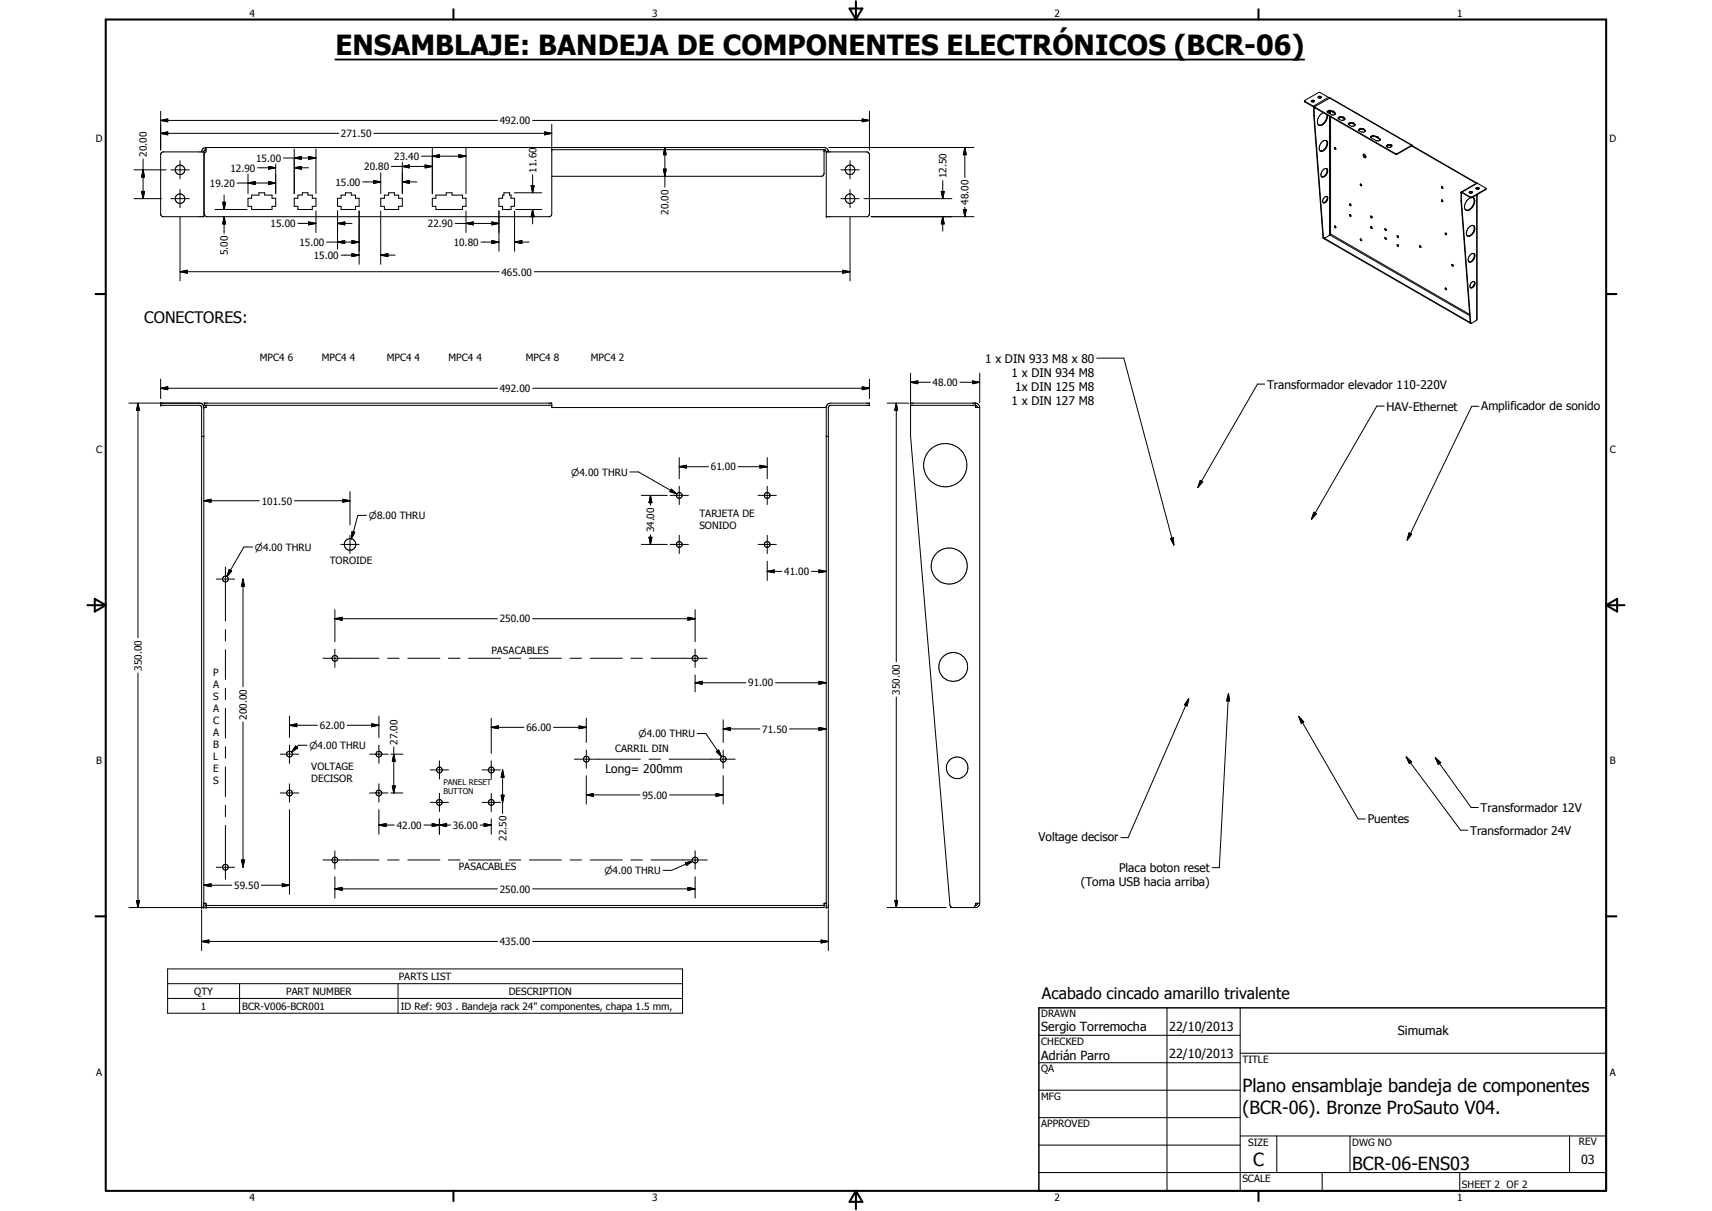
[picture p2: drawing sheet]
<svg xmlns="http://www.w3.org/2000/svg" width="594mm" height="420mm" viewBox="0 0 594 420" stroke-linecap="round" stroke-linejoin="round" font-family="sans-serif">
<g fill="none" stroke="#000" stroke-width=".35">
<path d="M55.7 38.6v13.5M301.7 38.6v13.5M452.7 35v.3M452.7 35v.1M452.7 35.1v.2M452.7 35.3l3 1.7M452.7 35.1l3 1.7M455 35l.2-.2a.49 .49 0 0 1 .6-.1 .49 .49 0 0 1 .2 .5v.1a.57 .57 0 0 1-1-.3zM455.1 35.2l.3-.2 .7 .2M455.7 36.8v.2M455.7 36.8l.3 .5v2.9M455.7 37l.2 3.1"/>
<path d="M455.9 37.3h.4M456.2 37.1l.1 .3M456.2 37.1l.1 .1M456.3 37.2v.2M456.3 37.4l28 16.2M456.3 37.2l28 16.1M457.4 33.8l.4-.2 .7 .2M457.5 33.5l.9 .1a.47 .47 0 0 1-.5 .4 .47 .47 0 0 1-.4-.5zM459.2 39.1a3.3 3.3 0 0 0-1.7 4.2M460.5 39.8a3.3 3.3 0 0 1-2.7 3.6M460.6 39.9a3.5 3.5 0 0 1-2.6 3.7l-.4-.3M460.8 38.8l-.2 .2 1.6 .9 .6 .1 .6-.4-.2-.2"/>
<path d="M460.8 38.8l-.1 .3M461 33.8l-3.3-1.8-5 3M461 33.8l-5.3 3M461 33.8l.3 .3M461.2 38.3l-.7 .4 .3 .1M461.2 38.5l-.5 .2M461.2 38.3v.2M461.2 38.3l.3 .1M461.2 38.5l.3 .2M461.3 34.1l-5.1 3M461.3 34.1h.2M461.3 38.6v.8"/>
<path d="M461.5 38.7l.2-.2 .7 .4M461.5 38.4v.3M461.5 34.1l28.6 16.3M461.5 34.1l28.3 16.3M461.7 38.3l.7 .4M461.7 38.3v1.3M461.7 38.3l-.2 .1M462.4 38.7v.2M462.5 38.5l.5 .3-.2 .1M462.5 38.5v.2M462.5 38.7l.3 .2M462.5 38.5l-.1 .2"/>
<path d="M462.5 38.7l-.1 .2M462.8 38.9l.4 .5M462.8 38.9l.6 .3-.2 .2M463.2 39.4l.1 .3M46.5 58.9h11.2M49.7 58.9l.5 2.5h-1.1zM49.7 55.2v13.7M55.7 41.8l2.5-.5v.9zM55.7 46.3l2.5-.5v1zM55.7 41.8h116.9M55.7 46.3h61.8M59.3 58.9h6.4"/>
<path d="M62.5 55.8v6.3M71.5 51.9l-.8 .6v22.7h-14.2l-.4-.2-.4-.6 .1-21.1 .7-.6h14.2M71.5 51.2h214.5l1 .4 .4 1.1M71.5 51.2a1.45 1.45 0 0 0-1.5 1.5M89.4 58.2h6.3M93.2 57.7l2.5 .5-2.5 .5zM95.7 56.9v10.3M98.3 54.8h11.3M102.1 58.2l2.5-.5v1zM102.1 54.8l2.5-.5v1zM102.1 51.6v15.6M102.1 58.2h5"/>
<path d="M107.1 54.3l2.5 .5-2.5 .5zM109.6 51.6v15.6M129.7 46.3h61.8M132.1 59.9v7.3M135.8 57.7h14.2M139.6 57.7l2.5-.5v1.1zM139.6 56.3v10.9M146.3 54.2h15.4M147.5 57.2l2.5 .5-2.5 .6zM150 54.2l2.5-.5v1zM150 51v16.2M159.2 53.7l2.5 .5-2.5 .5z"/>
<path d="M161.7 51v16.2M184.8 41.8h116.9M189 45.8l2.5 .5-2.5 .5zM191.5 43.1v31.1l-.2 .6-.6 .4h-119l-.5-.2-.3-.8v-20.6l.6-.9v-1.5M191.5 51.9h94.7l.5 .8M230.2 58.7h1l-.5 2.5zM230.7 51.2l.5 2.5h-1zM230.7 51.2v13.7M286 51.9v8.3l-.3 .6-.8 .4h-93.4M286.7 52.7h14.2l.7 .6 .1 20.9-.5 .9-14.5 .1zM287.6 51.2h50.4M291.8 58.9h6.3"/>
<path d="M295 55.8v6.3M299.2 41.3l2.5 .5-2.5 .4zM334.8 51.2l.5 2.5h-1zM334.8 51.2v10.4M455.9 40.1l3.2 42.4M455.9 40.1l.1 .1M456 40.2l3.3 42.3M457.5 43.3l.2 .2M458.1 52.4a2.4 2.4 0 0 0 2.6-2.6 .91 .91 0 0 0-.3-.9 .91 .91 0 0 0-1-.1 2.62 2.62 0 0 0-1.3 3.6l.2 .1M459 59.1a.87 .87 0 0 1 .9-.7 .87 .87 0 0 1 .8 .7 2.05 2.05 0 0 1-2 2.3 1.74 1.74 0 0 1 .3-2.3zM460.2 48.8a2.57 2.57 0 0 1-1.9 3.6M460.3 58.5a1.99 1.99 0 0 1-1.7 2.8"/>
<path d="M461.3 40.3v41.1l-.2 .3M461.7 40.5v40.8l-.2 .2M463.1 51.3l.2-.1 .2 .6zM463.2 51.2l.3 .5M464.6 41l-.3 .1 1.2 .7 1.2-.4-.3-.1M464.6 41l-.1 .3M464.9 40.4l-.6 .4 .3 .2M464.9 40.6l-.4 .3M464.9 40.4v.2M464.9 40.4l.4 .2M464.9 40.6l.4 .2M465.3 40.6v.2"/>
<path d="M465.5 40.7l-.2 .1M465.5 40.5v.2M465.5 40.5l-.2 .1M465.5 40.5l.4 .2M465.5 40.7l.4 .2M465.9 40.7v.2M466 40.8l.3 .1M466 40.6l.5 .3h-.2M466 40.6v.2M466 40.6l-.1 .1M466 40.8l-.1 .1M466.3 40.9l.2 .4"/>
<path d="M466.3 40.9l.4 .2-.3 .2M466.4 41.3l.1 .3M468.1 43.1l-.2 .1 1.1 .7h.6l.7-.4-.3-.2M468.1 43.1v.2M468.5 42.5v.2M468.5 42.5l.3 .2M468.5 42.5l-.6 .4 .2 .2M468.5 42.7l-.5 .3M468.5 42.7l.3 .1M468.8 42.7v.1M469 42.5l.4 .2M469 42.7l.4 .2"/>
<path d="M469 42.7l-.2 .1M469 42.5v.2M469 42.5l-.2 .2M469.4 42.7v.2M469.6 42.8l.3 .2M469.6 42.6l.5 .3-.2 .1M469.6 42.6v.2M469.6 42.6l-.2 .1M469.6 42.8l-.2 .1M469.9 43l.2 .3M469.9 43l.3 .2-.2 .1M470 43.3l.1 .3"/>
<path d="M471.7 45.1l-.3 .2 1.2 .6h.6l.6-.3-.3-.2M471.7 45.1l-.1 .2M472.1 44.5l-.7 .4 .3 .2M472.1 44.7l-.6 .3M472.1 44.5v.2M472.1 44.5l.2 .2M472.1 44.7l.2 .2M472.3 44.7v.2M472.6 44.6l.3 .1M472.6 44.6v.1M472.6 44.7l.3 .3M472.6 44.7l-.3 .2"/>
<path d="M472.6 44.6l-.3 .1M472.9 44.7v.3M473.1 53.6a.69 .69 0 0 1 .7 .3 .69 .69 0 0 1-.1 .8l-.5-.3zM473.2 44.9l.2 .1M473.2 44.7l.4 .2-.2 .1M473.2 44.7v.2M473.2 44.7h-.3M473.2 44.9l-.3 .1M473.3 53.5a.84 .84 0 0 0 .6 1.2M473.4 45l.4 .3-.3 .1M473.4 45l.2 .3M473.5 45.4l.1 .2"/>
<path d="M475.9 47.5l-.3 .2 2.2 1.2 1.2-.3-.3-.2M475.9 47.5l-.1 .3M476.2 47l.3 .2M476.2 47l-.6 .4 .3 .1M476.2 47.2l-.4 .3M476.2 47v.2M476.2 47.2l.3 .2M476.5 47.2v.2M476.8 47.2l-.3 .2M476.8 47v.2M476.8 47l-.3 .2M476.8 47l.8 .5"/>
<path d="M476.8 47.2l.8 .5M477.6 47.5v.2M477.9 47.4l.4 .2-.2 .2M477.9 47.6l.2 .2M477.9 47.4v.2M477.9 47.4l-.3 .1M477.9 47.6l-.3 .1M478.1 47.8l.7 .5M478.1 47.8l.9 .5-.3 .1M478.7 48.4l.1 .3M481.3 50.7l-.2 .1 .7 .4 1.2-.4-.3-.1M481.3 50.7v.2"/>
<path d="M481.3 50.9h.1M481.7 50.1l-.6 .4 .2 .2M481.7 50.3l-.5 .3M481.7 50.1v.2M481.7 50.1l.3 .2M481.7 50.3l.3 .2M482 50.3v.2M482.3 50.2h.1M482.3 50.2v.1M482.3 50.3l.1 .1M482.3 50.3l-.3 .2M482.3 50.2l-.3 .1"/>
<path d="M482.4 50.2v.2M482.5 50.1l.6 .3-.3 .1M482.5 50.1v.2M482.5 50.3l.3 .2M482.5 50.1l-.1 .1M482.5 50.3l-.1 .1M482.7 50.7l.1 .3M482.8 50.5l-.1 .2M482.8 50.5v.1M484.3 53.3h.5M484.3 53.3v.3M484.3 53.6h.5"/>
<path d="M484.8 53.3v.3M489.8 50.6l-5 3M489.8 50.6l.2 .1M489.8 50.4l-5 2.9M490 50.7l22.3 12.9M490 50.4h-.2M490 50.4l.2 .2M490.2 50.6l22.3 12.9M490.2 50.6l-.2 .1M46.5 68.9h9.5M49.1 66.4h1.1l-.5 2.5zM59.3 68.9h6.4"/>
<path d="M62.5 65.7v6.4M62.5 75.4v22.1M74.6 72.7h11.1M77.3 70.2h1l-.5 2.5zM77.8 75.2l.5 2.5h-1zM77.8 67.7v5M77.8 75.2v5.8M82.3 63.5h13.4M86.1 63.5l2.5-.5v1zM86.1 68.8h1.2v-1.1h2.6v-.8h2v.8h2.5v1.1h1.3v2.8h-1.3v1.1h-7.1v-1.1h-1.2zM86.1 60.4v6.8M93.2 63l2.5 .5-2.5 .5z"/>
<path d="M102.1 68.8h1.3v-1.1h1.5v-.8h1.9v.8h1.6v1.1h1.2v2.8h-1.2v1.1h-5v-1.1h-1.3zM103.4 77.5h6.2M107.1 77l2.5 .5-2.5 .5zM109.6 73.2v7.5M117.1 77.5l2.5-.5v1zM117.1 68.8h1.3v-1.1h1.5v-.8h2v.8h1.5v1.1h1.2v2.8h-1.2v1.1h-5v-1.1h-1.3zM117.1 73.2v13.2M117.1 77.5h5M124.6 73.2v18.5M125.9 63.1h6.2M129.6 62.6l2.5 .5-2.5 .5zM132.1 68.8h1.3v-1.1h1.5v-.8h2v.8h1.4v1.1h1.3v2.8h-1.3v1.1h-4.9v-1.1h-1.3z"/>
<path d="M132.1 73.2v18.5M139.6 63.1l2.5-.5v1zM139.6 63.1h5M150 68.8h1.3v-1.1h3.5v-.8h2.1v.8h3.6v1.1h1.2v2.8h-1.2v1.1h-9.2v-1.1h-1.3zM157.9 77.5h15.2M161.7 77.5l2.5-.5v1zM161.7 73.2v7.5M170.7 77l2.4 .5-2.4 .5zM173.1 73.2v14M174.9 66.9h2v.8h.4v1.1h1.3v2.8h-1.3v1.1h-2.9v-1.1h-1.3v-2.8h1.3v-1.1h.5zM178.5 66.9h9.5M178.6 73.2v14"/>
<path d="M178.9 72.7h9.1M184.3 64.4h1l-.5 2.5zM184.8 72.7l.5 2.5h-1zM184.8 60.6v6.3M184.8 72.7v5M184.8 72.7l.5 2.5M184.8 72.7l-.5 2.5M291.8 68.9h6.3M295 65.7v6.4M295 75.4v22.1M299.8 68.9h30.5M302.3 75.2h35.7"/>
<path d="M326.6 66.4h1.1l-.6 2.5zM327.1 75.2l.6 2.5h-1.1zM327.1 62.7v6.2M327.1 75.2v5M334.3 72.7h1l-.5 2.5zM334.8 71.9v3.3M459.6 68.5l.3-.3a.75 .75 0 0 1 .9 .4 .75 .75 0 0 1-.3 1 .8 .8 0 0 1-.6 .8 .8 .8 0 0 1-.9-.6zM460.4 68.2a1.54 1.54 0 0 1-1.2 2.1M463.2 78.4l.3 .5M463.2 78.4l-.1 .3 .4 .2M468.3 70.8l.4 .1v.4l-.3-.1zM468.4 74.5l.3 .2v.3l-.3-.2z"/>
<path d="M468.5 70.8l.2 .4M468.5 74.5l.2 .4M468.7 71.2h.1M472.2 63.9l.3 .4M472.2 63.9v.5l.3-.1M475.7 78.7l.4 .2v.3l-.4-.1zM475.7 75l.4 .2v.4l-.4-.2zM475.8 75l.3 .5M475.8 78.7l.3 .5M480.8 79.4l.2 .4M480.8 79.4l-.2 .2 .4 .2M500.2 64.8l.2 .5 .3-.1"/>
<path d="M500.2 64.8h.1M500.2 64.8h.2M500.4 64.8l.2 .4M500.4 69.4l.2 .4M500.4 69.4l-.2 .4h.5M500.4 64.8l.3 .4M500.4 69.4l.3 .4M507 66.8h.3M507 69.6l3.2 42.4M507 69.6l.1 .1M507.1 66.6l-.1 3M507.1 66.6l.2 .1"/>
<path d="M507.1 66.9v2.8M507.1 69.7l3.3 42.4M507.2 66.8h.1M507.2 66.8l-.1 .1M507.3 66.8l3 1.8M507.3 66.7l3 1.7M507.3 66.7v.1M509.9 66.8l.3-.2 .7 .2M509.9 66.6a.61 .61 0 0 1 1 .2 .57 .57 0 0 1-.6 .3 .57 .57 0 0 1-.4-.5zM509.9 78.7l1-.5a1.36 1.36 0 0 1 1 1 1.36 1.36 0 0 1-.5 1.4 1.69 1.69 0 0 1-2.4 1.1 2.56 2.56 0 0 1 .9-3zM510.3 68.6h.4M510.3 68.4h.4"/>
<path d="M510.3 68.4v.2M510.7 68.4v.2M510.9 68.5h.2a2.28 2.28 0 0 1-.3 3.6l-.3 .2a1.41 1.41 0 0 1-1.9 .6M511.1 68.5a3.1 3.1 0 0 1-2.3 4.4 2.27 2.27 0 0 1 .2-3.3l1.3-1M511.3 78.2a2.47 2.47 0 0 1-2.1 3.6M512.2 65.4l.2 .2M512.3 63.6h.1M512.4 65.3v.3M512.4 67.6v43.4l-2 1.1M512.5 63.5l-5.4 3.1M512.5 63.5l.1 .1M512.6 65.3l.7 .1"/>
<path d="M512.6 65.3l-.4 .1M512.6 67.5l-.2 43.2M512.6 65.3v.4M512.6 63.6l3.1 1.8M512.6 63.6l-5.3 3.1M513.3 65.4l-.3 .3-.6-.1M513.3 65.4a.55 .55 0 0 0-.6-.4 .55 .55 0 0 0-.5 .4M515.6 65.6v.2M515.6 65.8l-4.9 2.8M515.6 65.6l-4.9 2.8M515.7 65.4l-.1 .2M515.7 65.4l-.1 .4"/>
<path d="M62.5 94.3l2.5-.5v1zM62.5 94.3h110.7M113.3 84h11.3M117.1 84l2.5-.5v1zM118.4 88.5h6.2M122.1 83.5l2.5 .5-2.5 .5zM122.1 88l2.5 .5-2.5 .5zM132.1 88.5l2.5-.5v1zM132.1 88.5h5M166.9 84h6.2M170.7 83.5l2.4 .5-2.4 .5zM178.6 84l2.5-.5v1z"/>
<path d="M178.6 84h5M185.4 94.3h109.6M292.4 93.8l2.6 .5-2.6 .5zM459.1 82.5l.3 .2M459.1 82.5h.2M459.3 82.5l.1 .2M459.7 82.7l.1 .1M459.7 82.6l.1 .4M459.8 82.8v.2M459.8 82.8l50.1 28.9M459.8 83l50.1 28.9M461.3 81.2h.4l48.3 27.9"/>
<path d="M461.5 81.5l-2.1 1.2M461.5 81.5l48.5 28M472.1 83l.3 .1v.4zM472.2 82.9l.3 .5M480.6 82.5h.3v.5zM480.8 82.4l.2 .5M484.8 81.8l.1 .4 .4 .1M484.9 81.8l.4 .5M484.9 81.8h-.1M485 81.8l.3 .5M485 84.9l.3 .4M485.2 85.4v.1"/>
<path d="M485.3 85.3l-.2-.4a.3 .3 0 0 0-.3 .3 .3 .3 0 0 0 .4 .3M485.3 85.3l-.1 .1M492.8 85.3l.2 .5M492.8 85.3l-.1 .4 .3 .1M501.6 80.9v.5h.4M501.6 80.9l.4 .5M501.6 99.9v.6l.4-.1M501.6 99.9l.4 .4M501.6 99.9l.4 .5M503.9 91.7v.5h.4M503.9 91.7l.4 .5M504 91.7l.3 .5"/>
<path d="M510.3 88.3l.4-.3a.97 .97 0 0 1 1.1 .5 .97 .97 0 0 1-.2 1.2 1.28 1.28 0 0 1-2 .9 2.28 2.28 0 0 1 .7-2.3zM511.4 87.9a2.01 2.01 0 0 1-1.7 2.9M511.5 97.7a1.36 1.36 0 0 1 .1 1.4 1.36 1.36 0 0 1-1.3 .7M511.6 97.8a1.65 1.65 0 0 1-1.4 2M511.7 97.8a1.32 1.32 0 0 0-1.4 .5 1.32 1.32 0 0 0 0 1.5M502 100.3v.1M509.9 111.7v.2M509.9 111.9l.3 .1M509.9 111.7l.3 .1M510.2 112v.1M510.2 112l.2 .1M510.2 112.1h.1"/>
<path d="M510.3 112.1l.1 .1M510.4 112.1h.1M44.7 139.9h25.6M47.9 139.9l.5 2.5h-1zM47.9 139.9v81.4M55.7 134.7l2.5-.5v1zM55.7 131.5v6.8M55.7 139.9v.7h13.5l.8 .6v173.7M55.7 134.7h116.9M69.2 139.9a1.6 1.6 0 0 1 1.5 1.5M184.8 134.7h116.9M299.2 134.2l2.5 .5-2.5 .5z"/>
<path d="M301.7 131.5v6.8M307.8 139.9h7.6M311 139.9l.5 2.5h-1zM311 139.9v89.8M316 132.6l2.5-.4v.9zM316 139.9h22.5M316 129.5v21.9l13.6 162.6 .3 .6 .5 .3M316 132.6h6.8M333.1 132.6h6.9M337.5 132.2l2.5 .4-2.5 .5zM338.5 139.9v1.5h1.5M338.5 139.9l1 .4 .5 1.1"/>
<path d="M340 129.5v10.3M380.5 124.2h9.5l17.3 64.9M438.9 133.3h-2.5l-20.7 35.8M70 151.4h.7M70.7 141.4v173.5M71.5 140.6v.8h-.8M191.5 140.6h-120.6v-.7h120.6v1.5h95.2M235.7 158.7v7.4M266.2 158.7v7.4M286.7 151.4h.7M287.4 140.1l.8-.2h13.5v.7h-13.5l-.4 .2-.4 .6v173.5h-.7v-173.8zM316 140.6h22.5l.4 .2 .4 .6"/>
<path d="M340 141.4v172M480.3 140.9h-2.5l-22.7 39.2M513.2 141h-2.5l-22.4 46.4M70.7 173.7l2.5-.5v1zM70.7 173.7h19.3M102.2 173.7h19.2M119 173.2l2.4 .5-2.4 .5zM121.4 170.6v11.5M127.2 178.8h-3l-2.2 8.1M218.6 163.7h3l13.3 7.7M222.5 171.9h9.1M225.7 171.9l.5 2.5h-1z"/>
<path d="M225.7 171.9v3.4M232.5 171.9h6.4M233 169.7l1.9 1.7-2.5-.8zM235.7 161.9l2.5-.5v1zM235.7 168.7v6.3M235.7 161.9h10.1M256.1 161.9h10.1M263.1 171.9h6.3M263.7 161.4l2.5 .5-2.5 .5zM266.2 168.7v6.3M416.5 166.7l.9 .5-1.7 1.9zM455.9 177.7l.9 .5-1.7 1.9z"/>
<path d="M78.2 196.7v18.7M79.5 197.6l.9 .5-1.7 1.9zM87.6 189.8h-3l-5.9 10.2M118.3 188.9h6.3M121.4 185.7v6.4M122.2 184.4l.9 .3-1.1 2.2zM222.5 188.9h9.1M225.2 186.4h1l-.5 2.5zM225.7 185.5v3.4M232.5 188.9h6.4M235.7 185.7v6.4M263.1 188.9h6.3"/>
<path d="M266.2 198.2l2.5-.5v1zM266.2 185.7v6.4M266.2 194.7v6.7M266.2 198.2h5.1M281.6 198.2h5.1M284.2 197.7l2.5 .5-2.5 .5zM406.2 186.8l1-.2 .1 2.5zM488.9 184.9l.9 .4-1.5 2.1zM75.1 200.9h6.3M78.2 218.4v4M84.3 200.9l.5 2.5h-1zM84.3 200.9v37.4"/>
<path d="M116.2 214.7l2.5-.5v1zM116.2 211.5v11.1M116.2 214.7h56.4M184.8 214.7h56.4M238.7 214.2l2.5 .5-2.5 .5zM241.2 211.5v11.1M47.9 233.5v81.4M78.2 225.4v10.4M78.2 238.8v3.9M112 228.4h19.5M116.2 225.2v6.4M134.5 228.4h4"/>
<path d="M141.5 228.4h11.1M155.6 228.4h4M162.6 228.4h11.1M176.7 228.4h4M183.7 228.4h11.1M197.8 228.4h4M204.8 228.4h11.1M218.9 228.4h4M225.9 228.4h19.5M241.2 236.9l2.5-.5v1zM241.2 225.2v6.4M241.2 234.2v5.9"/>
<path d="M241.2 236.9h17.6M269.1 236.9h17.6M284.2 236.4l2.5 .5-2.5 .5zM78.2 245.7v10.4M78.2 259.1v4M84.3 250.4v50.5M100.5 251.6l2.5-.5v1zM100.5 248.5v7.4M100.5 258.5v6.3M100.5 251.6h9.6M102.6 258.8l.7 .7-2.1 1.4zM106.5 258.6h-3l-2.3 2.3"/>
<path d="M120.4 251.6h11.1M128.9 251.1l2.6 .5-2.6 .5zM131.5 248.5v7.4M131.5 258.5v6.3M136.6 259.1v16M170.5 252.3l2.5-.5v1zM170.5 249.2v12.2M170.5 252.3h11.3M192.1 252.3h11.3M200.9 251.8l2.5 .5-2.5 .5zM203.4 249.2v8.4M241.9 254.5h3l5.5 8.1"/>
<path d="M250.9 252.9l2.5-.5v1zM250.9 249.7v7.9M250.9 252.9h12.8M274 252.9h12.7M284.2 252.4l2.5 .5-2.5 .5zM311 241.9v73M412.5 242.4l-.6 2.5-.9-.4zM412.5 242.4l-21.1 48.2h-2.4M426.3 240.7l.4 2.5h-1zM426.3 240.7l-3.2 60.3h-2.5M450.7 248.6l1.7 1.9-.8 .5zM450.7 248.6l20.6 35.5h2.5"/>
<path d="M78.2 266.1v10.3M78.2 279.4v4M97.3 261.7h6.3M97.3 275.1h6.3M100.5 271.9v6.4M128.3 261.7h6.4M128.3 275.1h6.4M131.5 271.9v6.4M135.6 261.7h4.2M135.6 275.1h4.2M136.1 272.7h1.1l-.6 2.4zM136.6 261.7l.6 2.5h-1.1z"/>
<path d="M149.3 267.1h6.4M149.3 278.4h6.4M152.5 263.9v6.4M152.5 275.2v6.4M167.3 267.1h6.3M167.3 278.4h6.3M170.5 263.9v6.4M170.5 275.2v6.4M173.9 275.9h1l-.5 2.5zM174.4 267.1l.5 2.6h-1zM174.4 267.1v15.1M199.3 263.4h22.9"/>
<path d="M203.4 275.8l2.5-.5v1zM203.4 260.2v6.4M203.4 269.2v9.8M203.4 275.8h18.7M225.2 263.4h4M232.2 263.4h22.9M232.4 275.8h18.5M248.4 275.3l2.5 .5-2.5 .5zM248.6 260.8l.8-.6 1 2.4zM250.9 260.2v6.4M250.9 269.2v9.8M488 262.6l1.8 1.7-.7 .6z"/>
<path d="M488 262.6l18.8 25.4h2.5M498 262.9l1.9 1.7-.8 .6zM498 262.9l12.5 17.3h2.5M78.2 286.4v18.7M83.8 298.4h1l-.5 2.5zM100.5 280.9v29.4M112 298.4h19.5M116.2 295.2v6.3M131.5 286.3l2.5-.6v1.1zM131.5 280.9v8.5M131.5 286.3h5.3M134.5 298.4h4"/>
<path d="M141.5 298.4h11.1M147.1 286.3h9.2M150 285.7l2.5 .6-2.5 .5zM150 285.7v1.1l5-1.1v1.1zM152.5 286.3l2.5-.6v1.1zM152.5 284.1v5.3M155.6 298.4h4M162.6 298.4h11.1M166.6 286.3h3.9M168 285.7l2.5 .6-2.5 .5zM170.5 284.1v5.3M176.7 298.4h4"/>
<path d="M183.7 298.4h11.1M197.8 298.4h4M204.8 298.4h11.1M218.9 298.4h4M225.9 298.4h19.5M237.8 299.3l2.5-.5-2.1 1.5zM240.3 298.8l-7.2 3.2h-3M241.2 295.2v6.3M44.7 314.9h26.2M47.4 312.4h1l-.5 2.5zM70 315.6v14.2M70.7 307.1l2.5-.5v1z"/>
<path d="M70.7 313.4h.8v1.5h214.5v-1.5h.7M70.7 307.1h9.7M71.5 314.2h214.5M75.1 300.9h6.3M90.7 307.1h9.8M98 306.6l2.5 .5-2.5 .5zM116.2 308.4l2.5-.5v1zM116.2 304.2v7.4M116.2 308.4h56.4M184.8 308.4h56.4M238.7 307.9l2.5 .5-2.5 .5zM241.2 304.2v7.4"/>
<path d="M287.4 315.6v14.2M307.8 314.9h20.6M310.5 312.4h1l-.5 2.5zM338.4 314.1l-.7 .8M339.3 313.4l-.4 .7-.5 .1M340 313.4l-.5 1.1-.7 .4h-8.8v-.3M340 313.4h-1.5l-.1 .7M58.2 336.2h178.6v15.3h-178.6zM70 326.6l2.5-.5v1.1zM70 326.6h102.6M184.8 326.6h102.6M284.9 326.1l2.5 .5-2.5 .6z"/>
<path d="M58.2 341.3h178.6M58.2 346.4h178.6M83.1 341.3v10.2M138.1 341.3v10.2M360.5 359.2h69.9M405 349.7v63.5M430.4 349.7v63.5M360.5 368.7h69.9M360.5 378.2h69.9M430.4 365.4h127M360.5 387.8h69.9M360.5 397.3h69.9"/>
<path d="M430.4 394.1h127M443.1 394.1v12.7M468.5 394.1v12.7M544.7 394.1v12.7M360.5 406.8h196.9M458.8 406.8v6.4M506.6 406.8v6.4"/>
<circle cx="62.5" cy="58.9" r="1.66"/>
<circle cx="295" cy="58.9" r="1.65"/>
<circle cx="62.5" cy="68.9" r="1.65"/>
<circle cx="295" cy="68.9" r="1.64"/>
<circle cx="235.7" cy="171.9" r="1"/>
<circle cx="266.2" cy="171.9" r="1.01"/>
<circle cx="328" cy="161.4" r="7.5"/>
<circle cx="121.5" cy="188.9" r="2.01"/>
<circle cx="235.7" cy="188.9" r="1.01"/>
<circle cx="266.2" cy="188.9" r="1.01"/>
<circle cx="329.4" cy="196.4" r="6.3"/>
<circle cx="78.2" cy="200.9" r="1"/>
<circle cx="116.2" cy="228.4" r="1.01"/>
<circle cx="241.2" cy="228.4" r="1.01"/>
<circle cx="330.8" cy="231.4" r="5"/>
<circle cx="100.4" cy="261.6" r="1"/>
<circle cx="100.5" cy="275.1" r=".99"/>
<circle cx="131.5" cy="275.2" r=".99"/>
<circle cx="131.5" cy="261.6" r="1.01"/>
<circle cx="152.5" cy="278.4" r=".99"/>
<circle cx="152.5" cy="267.1" r="1.01"/>
<circle cx="170.5" cy="267.1" r="1"/>
<circle cx="170.5" cy="278.4" r="1"/>
<circle cx="203.5" cy="263.4" r="1"/>
<circle cx="250.9" cy="263.4" r="1.01"/>
<circle cx="332.2" cy="266.4" r="3.8"/>
<circle cx="116.2" cy="298.4" r="1.01"/>
<circle cx="241.2" cy="298.4" r="1"/>
<circle cx="78.2" cy="300.9" r="1"/>
</g>
<g fill="#000">
<circle cx="286" cy="51.9" r=".18"/>
<circle cx="286.7" cy="52.7" r=".18"/>
<circle cx="286.7" cy="75.2" r=".18"/>
<circle cx="55.7" cy="139.9" r=".18"/>
<circle cx="55.7" cy="140.6" r=".18"/>
<circle cx="70.7" cy="141.4" r=".18"/>
<circle cx="70" cy="314.9" r=".18"/>
<circle cx="70.7" cy="314.9" r=".18"/>
<circle cx="70.7" cy="313.4" r=".18"/>
<circle cx="71.5" cy="314.2" r=".18"/>
<circle cx="71.5" cy="314.9" r=".18"/>
<circle cx="286.7" cy="314.9" r=".18"/>
<circle cx="287.4" cy="314.9" r=".18"/>
</g>
<g fill="none" stroke="#000" stroke-width=".71">
<path d="M36.7 6.8h520.7v406.4h-520.7zM157.3 3.2v3.6M294.8 3h4.4l-2.2 3.8zM297 .4v6.4M436.7 3.2v3.6M33.1 102h3.6M557.4 102h3.5M30.3 210h6.4M32.9 207.8l3.8 2.2-3.8 2.2zM557.4 210h6.3M557.4 210l3.8-2.2v4.4zM33.1 317.9h3.6"/>
<path d="M557.4 317.9h3.5M157.3 413.2v3.5M297 413.2v6.3M297 413.2l2.2 3.8h-4.4zM436.7 413.2v3.5"/>
</g>
<path d="M360.5 349.7h196.9v63.5h-196.9z" fill="none" stroke="#000" stroke-width=".51"/>
<g fill="#000">
<path d="M55.7 41.8l2.5-.5v.9zM55.7 46.3l2.5-.5v1zM93.2 57.7l2.5 .5-2.5 .5zM102.1 58.2l2.5-.5v1zM102.1 54.8l2.5-.5v1zM107.1 54.3l2.5 .5-2.5 .5zM139.6 57.7l2.5-.5v1.1zM147.5 57.2l2.5 .5-2.5 .6zM150 54.2l2.5-.5v1zM159.2 53.7l2.5 .5-2.5 .5zM189 45.8l2.5 .5-2.5 .5zM230.2 58.7h1l-.5 2.5z"/>
<path d="M230.7 51.2l.5 2.5h-1zM299.2 41.3l2.5 .5-2.5 .4zM334.8 51.2l.5 2.5h-1zM49.1 66.4h1.1l-.5 2.5zM49.7 58.9l.5 2.5h-1.1zM77.3 70.2h1l-.5 2.5zM77.8 75.2l.5 2.5h-1zM86.1 63.5l2.5-.5v1zM93.2 63l2.5 .5-2.5 .5zM107.1 77l2.5 .5-2.5 .5zM117.1 77.5l2.5-.5v1zM129.6 62.6l2.5 .5-2.5 .5z"/>
<path d="M139.6 63.1l2.5-.5v1zM161.7 77.5l2.5-.5v1zM170.7 77l2.4 .5-2.4 .5zM184.3 64.4h1l-.5 2.5zM184.8 72.7l.5 2.5h-1zM326.6 66.4h1.1l-.6 2.5zM327.1 75.2l.6 2.5h-1.1zM334.3 72.7h1l-.5 2.5zM62.5 94.3l2.5-.5v1zM117.1 84l2.5-.5v1zM122.1 83.5l2.5 .5-2.5 .5zM122.1 88l2.5 .5-2.5 .5z"/>
<path d="M132.1 88.5l2.5-.5v1zM170.7 83.5l2.4 .5-2.4 .5zM178.6 84l2.5-.5v1zM292.4 93.8l2.6 .5-2.6 .5zM55.7 134.7l2.5-.5v1zM299.2 134.2l2.5 .5-2.5 .5zM316 132.6l2.5-.4v.9zM337.5 132.2l2.5 .4-2.5 .5zM47.9 139.9l.5 2.5h-1zM311 139.9l.5 2.5h-1zM70.7 173.7l2.5-.5v1zM119 173.2l2.4 .5-2.4 .5z"/>
<path d="M225.7 171.9l.5 2.5h-1zM233 169.7l1.9 1.7-2.5-.8zM235.7 161.9l2.5-.5v1zM263.7 161.4l2.5 .5-2.5 .5zM416.5 166.7l.9 .5-1.7 1.9zM455.9 177.7l.9 .5-1.7 1.9zM79.5 197.6l.9 .5-1.7 1.9zM122.2 184.4l.9 .3-1.1 2.2zM225.2 186.4h1l-.5 2.5zM266.2 198.2l2.5-.5v1zM284.2 197.7l2.5 .5-2.5 .5zM406.2 186.8l1-.2 .1 2.5z"/>
<path d="M488.9 184.9l.9 .4-1.5 2.1zM84.3 200.9l.5 2.5h-1zM116.2 214.7l2.5-.5v1zM238.7 214.2l2.5 .5-2.5 .5zM241.2 236.9l2.5-.5v1zM284.2 236.4l2.5 .5-2.5 .5zM102.6 258.8l.7 .7-2.1 1.4zM100.5 251.6l2.5-.5v1zM128.9 251.1l2.6 .5-2.6 .5zM170.5 252.3l2.5-.5v1zM200.9 251.8l2.5 .5-2.5 .5zM250.9 252.9l2.5-.5v1z"/>
<path d="M284.2 252.4l2.5 .5-2.5 .5zM412.5 242.4l-.6 2.5-.9-.4zM426.3 240.7l.4 2.5h-1zM450.7 248.6l1.7 1.9-.8 .5zM136.1 272.7h1.1l-.6 2.4zM136.6 261.7l.6 2.5h-1.1zM173.9 275.9h1l-.5 2.5zM174.4 267.1l.5 2.6h-1zM203.4 275.8l2.5-.5v1zM248.4 275.3l2.5 .5-2.5 .5zM248.6 260.8l.8-.6 1 2.4zM488 262.6l1.8 1.7-.7 .6z"/>
<path d="M498 262.9l1.9 1.7-.8 .6zM83.8 298.4h1l-.5 2.5zM131.5 286.3l2.5-.6v1.1zM150 285.7l2.5 .6-2.5 .5zM152.5 286.3l2.5-.6v1.1zM168 285.7l2.5 .6-2.5 .5zM47.4 312.4h1l-.5 2.5zM70.7 307.1l2.5-.5v1zM98 306.6l2.5 .5-2.5 .5zM116.2 308.4l2.5-.5v1zM237.8 299.3l2.5-.5-2.1 1.5zM238.7 307.9l2.5 .5-2.5 .5z"/>
<path d="M310.5 312.4h1l-.5 2.5zM70 326.6l2.5-.5v1.1zM284.9 326.1l2.5 .5-2.5 .6z"/>
</g>
<path d="M116.4 20.7h336.2" fill="none" stroke="#000" stroke-width=".63"/>
<text font-size="9.6" x="116.4" y="19.1">ENSAMBLAJE: BANDEJA DE COMPONENTES ELECTRÓNICOS (BCR-06)</text>
<g font-size="6.3">
<text x="431.1" y="378.8">Plano ensamblaje bandeja de componentes</text>
<text x="431.1" y="386.4">(BCR-06). Bronze ProSauto V04.</text>
<text x="434.8" y="404.7">C</text>
<text x="469.2" y="406">BCR-06-ENS03</text>
</g>
<g font-size="5.5">
<text x="50.1" y="112.1">CONECTORES:</text>
<text x="361.6" y="346.8">Acabado cincado amarillo trivalente</text>
</g>
<g font-size="4.4">
<text x="361.3" y="357.5">Sergio Torremocha</text>
<text x="405.7" y="357.7">22/10/2013</text>
<text x="485" y="359.2">Simumak</text>
<text x="361.3" y="367.9">Adrián Parro</text>
<text x="405.7" y="367.2">22/10/2013</text>
<text x="548.6" y="403.9">03</text>
</g>
<g font-size="4.1">
<text x="341.9" y="125.8">1 x DIN 933 M8 x 80</text>
<text x="351" y="130.7">1 x DIN 934 M8</text>
<text x="352.3" y="135.7">1x DIN 125 M8</text>
<text x="439.7" y="134.9">Transformador elevador 110-220V</text>
<text x="351" y="140.6">1 x DIN 127 M8</text>
<text x="481.1" y="142.5">HAV-Ethernet</text>
<text x="514" y="142.2">Amplificador de sonido</text>
<text x="210.1" y="268.1">Long= 200mm</text>
<text x="513.8" y="281.7">Transformador 12V</text>
<text x="474.6" y="285.6">Puentes</text>
<text x="360.4" y="291.8">Voltage decisor</text>
<text x="510.2" y="289.6">Transformador 24V</text>
<text x="388.3" y="302.6">Placa boton reset</text>
<text x="375.1" y="307.5">(Toma USB hacia arriba)</text>
</g>
<g font-size="3.5">
<text x="86.6" y="5.8">4</text>
<text x="226.3" y="5.8">3</text>
<text x="365.9" y="5.8">2</text>
<text x="505.6" y="5.8">1</text>
<text x="118.3" y="47.6">271.50</text>
<text x="173.4" y="43.1">492.00</text>
<text x="33.3" y="49.4">D</text>
<text x="558.5" y="49.4">D</text>
<text x="50.9" y="54.4" transform="rotate(-90 50.9 54.4)">20.00</text>
<text x="80" y="59.5">12.90</text>
<text x="88.9" y="56.1">15.00</text>
<text x="126.4" y="59.1">20.80</text>
<text x="136.8" y="55.5">23.40</text>
<text x="186.1" y="59.9" transform="rotate(-90 186.1 59.9)">11.60</text>
<text x="72.8" y="64.8">19.20</text>
<text x="116.4" y="64.4">15.00</text>
<text x="328.4" y="61.9" transform="rotate(-90 328.4 61.9)">12.50</text>
<text x="336.1" y="71.1" transform="rotate(-90 336.1 71.1)">48.00</text>
<text x="232" y="74.5" transform="rotate(-90 232 74.5)">20.00</text>
<text x="93.9" y="78.8">15.00</text>
<text x="148.5" y="78.8">22.90</text>
<text x="79.1" y="88.6" transform="rotate(-90 79.1 88.6)">5.00</text>
<text x="103.9" y="85.3">15.00</text>
<text x="108.9" y="89.8">15.00</text>
<text x="157.4" y="85.3">10.80</text>
<text x="174" y="95.6">465.00</text>
<text x="90.2" y="125.1">MPC4 6</text>
<text x="111.6" y="125.1">MPC4 4</text>
<text x="134.2" y="125.1">MPC4 4</text>
<text x="155.6" y="125.1">MPC4 4</text>
<text x="182.5" y="125.1">MPC4 8</text>
<text x="205.1" y="125.1">MPC4 2</text>
<text x="173.4" y="136">492.00</text>
<text x="323.6" y="133.9">48.00</text>
<text x="33.4" y="157.3">C</text>
<text x="558.6" y="157.3">C</text>
<text x="246.7" y="163.2">61.00</text>
<text x="90.8" y="175">101.50</text>
<text x="242.7" y="179.2">TARJETA DE</text>
<text x="227" y="184.7" transform="rotate(-90 227 184.7)">34.00</text>
<text x="242.7" y="183.4">SONIDO</text>
<text x="114.4" y="195.6">TOROIDE</text>
<text x="272.2" y="199.5">41.00</text>
<text x="173.4" y="215.9">250.00</text>
<text x="170.5" y="226.7">PASACABLES</text>
<text x="49.2" y="232.7" transform="rotate(-90 49.2 232.7)">350.00</text>
<text x="73.9" y="234.5">P</text>
<text x="73.9" y="238.7">A</text>
<text x="259.7" y="238.2">91.00</text>
<text x="73.9" y="242.9">S</text>
<text x="312.3" y="241.1" transform="rotate(-90 312.3 241.1)">350.00</text>
<text x="73.9" y="247.1">A</text>
<text x="73.9" y="251.2">C</text>
<text x="85.6" y="249.6" transform="rotate(-90 85.6 249.6)">200.00</text>
<text x="73.9" y="255.4">A</text>
<text x="111" y="252.9">62.00</text>
<text x="182.7" y="253.6">66.00</text>
<text x="264.5" y="254.2">71.50</text>
<text x="73.9" y="259.6">B</text>
<text x="73.9" y="263.8">L</text>
<text x="138" y="258.4" transform="rotate(-90 138 258.4)">27.00</text>
<text x="213.4" y="260.8">CARRIL DIN</text>
<text x="33.4" y="265.2">B</text>
<text x="73.9" y="268">E</text>
<text x="108" y="267.3">VOLTAGE</text>
<text x="558.6" y="265.2">B</text>
<text x="73.9" y="272.2">S</text>
<text x="108" y="271.4">DECISOR</text>
<text x="222.9" y="277.1">95.00</text>
<text x="137.7" y="287.5">42.00</text>
<text x="157.1" y="287.5">36.00</text>
<text x="175.7" y="291.6" transform="rotate(-90 175.7 291.6)">22.50</text>
<text x="159.2" y="301.7">PASACABLES</text>
<text x="81.3" y="308.4">59.50</text>
<text x="173.4" y="309.7">250.00</text>
<text x="173.4" y="327.9">435.00</text>
<text x="138.4" y="340">PARTS LIST</text>
<text x="67.4" y="345.1">QTY</text>
<text x="99.3" y="345.1">PART NUMBER</text>
<text x="176.6" y="345.1">DESCRIPTION</text>
<text x="69.7" y="350.3">1</text>
<text x="84.1" y="350.3">BCR-V006-BCR001</text>
<text x="139.1" y="350.3">ID Ref: 903 . Bandeja rack 24&quot; componentes, chapa 1.5 mm,</text>
<text x="361.3" y="353">DRAWN</text>
<text x="361.3" y="362.5">CHECKED</text>
<text x="431.1" y="368.7">TITLE</text>
<text x="33.4" y="373.2">A</text>
<text x="361.3" y="372.1">QA</text>
<text x="558.6" y="373.2">A</text>
<text x="361.3" y="381.6">MFG</text>
<text x="361.3" y="391.1">APPROVED</text>
<text x="433.1" y="397.5">SIZE</text>
<text x="469.2" y="397.5">DWG NO</text>
<text x="547.9" y="397.4">REV</text>
<text x="431.1" y="410.2">SCALE</text>
<text x="507.3" y="412.3">SHEET 2 OF 2</text>
<text x="86.6" y="416.7">4</text>
<text x="226.3" y="416.7">3</text>
<text x="365.9" y="416.7">2</text>
<text x="505.6" y="416.7">1</text>
</g>
<g font-size="3.3">
<text x="198.2" y="165">n4.00 THRU</text>
<text x="128" y="180.1">n8.00 THRU</text>
<text x="88.5" y="191.1">n4.00 THRU</text>
<text x="221.6" y="255.8">n4.00 THRU</text>
<text x="107.4" y="259.9">n4.00 THRU</text>
<text x="209.7" y="303.2">n4.00 THRU</text>
</g>
<g font-size="2.7">
<text x="153.9" y="272.3">PANEL RESET</text>
<text x="153.9" y="275.6">BUTTON</text>
</g>
</svg>
